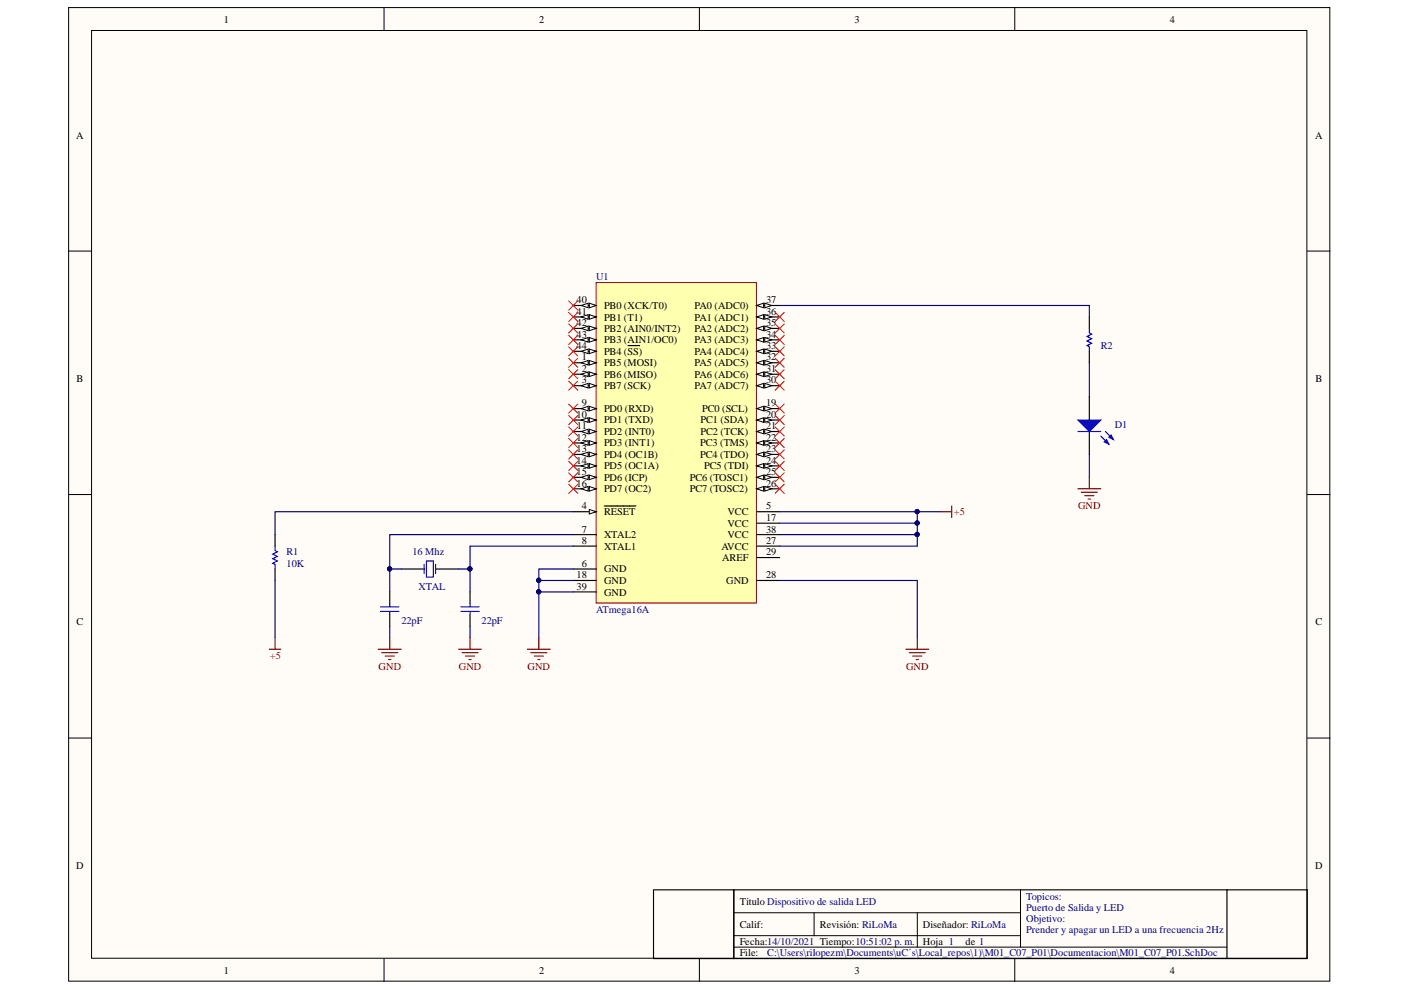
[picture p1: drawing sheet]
<svg xmlns="http://www.w3.org/2000/svg" width="297mm" height="210mm" viewBox="0 0 297 210" stroke-linecap="round" stroke-linejoin="round" font-family="sans-serif">
<g fill="#fffcf8" stroke="#000" stroke-width=".21">
<path d="M14.5 1.6h267.4v206.4h-267.4z"/>
<path d="M19.4 6.5h257.7v196.7h-257.7z"/>
</g>
<g fill="none" stroke="#000" stroke-width=".21">
<path d="M81.4 1.6v4.9M148.3 1.6v4.9M215.2 1.6v4.9M14.5 53.2h4.9M277.2 53.2h4.8M14.5 104.9h4.9M277.2 104.9h4.8M14.5 156.5h4.9M277.2 156.5h4.8M155.6 193.5h60.8M155.6 198.4h60.8M172.6 193.5v4.9"/>
<path d="M194.5 193.5v7.3M216.4 188.7v12.1M81.4 203.2v4.9M148.3 203.2v4.9M155.6 200.8h104.5M215.2 203.2v4.9"/>
</g>
<path d="M260.1 188.7h-104.5v14.5v-14.5h-17v14.5h138.6v-14.5h-17.1v14.5" fill="none" stroke="#000" stroke-width=".24"/>
<path d="M126.4 59.9h34v68h-34z" fill="#ffffb0" stroke="#800000" stroke-width=".21"/>
<path d="M121.5 64.8h4.9" fill="none" stroke="#000" stroke-width=".24"/>
<path d="M124.9 64.3l1.5 .5-1.5 .5z" fill="#fffcf8"/>
<path d="M124.9 64.3l1.5 .5-1.5 .5z" fill="none" stroke="#000" stroke-width=".21"/>
<path d="M123.2 64.8l1.5-.5v1z" fill="#fffcf8"/>
<path d="M123.2 64.8l1.5-.5v1z" fill="none" stroke="#000" stroke-width=".21"/>
<path d="M121.5 67.2h4.9" fill="none" stroke="#000" stroke-width=".24"/>
<path d="M124.9 66.7l1.5 .5-1.5 .5z" fill="#fffcf8"/>
<path d="M124.9 66.7l1.5 .5-1.5 .5z" fill="none" stroke="#000" stroke-width=".21"/>
<path d="M123.2 67.2l1.5-.5v1z" fill="#fffcf8"/>
<path d="M123.2 67.2l1.5-.5v1z" fill="none" stroke="#000" stroke-width=".21"/>
<path d="M121.5 69.6h4.9" fill="none" stroke="#000" stroke-width=".24"/>
<path d="M124.9 69.1l1.5 .5-1.5 .5z" fill="#fffcf8"/>
<path d="M124.9 69.1l1.5 .5-1.5 .5z" fill="none" stroke="#000" stroke-width=".21"/>
<path d="M123.2 69.6l1.5-.5v1z" fill="#fffcf8"/>
<path d="M123.2 69.6l1.5-.5v1z" fill="none" stroke="#000" stroke-width=".21"/>
<path d="M121.5 72.1h4.9" fill="none" stroke="#000" stroke-width=".24"/>
<path d="M124.9 71.6l1.5 .5-1.5 .4z" fill="#fffcf8"/>
<path d="M124.9 71.6l1.5 .5-1.5 .4z" fill="none" stroke="#000" stroke-width=".21"/>
<path d="M123.2 72.1l1.5-.5v.9z" fill="#fffcf8"/>
<path d="M123.2 72.1l1.5-.5v.9z" fill="none" stroke="#000" stroke-width=".21"/>
<path d="M121.5 74.5h4.9" fill="none" stroke="#000" stroke-width=".24"/>
<path d="M124.9 74l1.5 .5-1.5 .5z" fill="#fffcf8"/>
<path d="M124.9 74l1.5 .5-1.5 .5z" fill="none" stroke="#000" stroke-width=".21"/>
<path d="M123.2 74.5l1.5-.5v1z" fill="#fffcf8"/>
<path d="M123.2 74.5l1.5-.5v1z" fill="none" stroke="#000" stroke-width=".21"/>
<path d="M121.5 76.9h4.9M133.2 73.3h2.4" fill="none" stroke="#000" stroke-width=".24"/>
<path d="M124.9 76.4l1.5 .5-1.5 .5z" fill="#fffcf8"/>
<path d="M124.9 76.4l1.5 .5-1.5 .5z" fill="none" stroke="#000" stroke-width=".21"/>
<path d="M123.2 76.9l1.5-.5v1z" fill="#fffcf8"/>
<path d="M123.2 76.9l1.5-.5v1z" fill="none" stroke="#000" stroke-width=".21"/>
<path d="M121.5 79.3h4.9" fill="none" stroke="#000" stroke-width=".24"/>
<path d="M124.9 78.9l1.5 .4-1.5 .5z" fill="#fffcf8"/>
<path d="M124.9 78.9l1.5 .4-1.5 .5z" fill="none" stroke="#000" stroke-width=".21"/>
<path d="M123.2 79.3l1.5-.4v.9z" fill="#fffcf8"/>
<path d="M123.2 79.3l1.5-.4v.9z" fill="none" stroke="#000" stroke-width=".21"/>
<path d="M121.5 81.8h4.9" fill="none" stroke="#000" stroke-width=".24"/>
<path d="M124.9 81.3l1.5 .5-1.5 .5z" fill="#fffcf8"/>
<path d="M124.9 81.3l1.5 .5-1.5 .5z" fill="none" stroke="#000" stroke-width=".21"/>
<path d="M123.2 81.8l1.5-.5v1z" fill="#fffcf8"/>
<path d="M123.2 81.8l1.5-.5v1z" fill="none" stroke="#000" stroke-width=".21"/>
<path d="M121.5 108.5h4.9" fill="none" stroke="#000" stroke-width=".24"/>
<path d="M124.9 108l1.5 .5-1.5 .5z" fill="#fffcf8"/>
<path d="M124.9 108l1.5 .5-1.5 .5z" fill="none" stroke="#000" stroke-width=".21"/>
<path d="M121.5 86.6h4.9M128.1 107.3h6.7" fill="none" stroke="#000" stroke-width=".24"/>
<path d="M124.9 86.1l1.5 .5-1.5 .5z" fill="#fffcf8"/>
<path d="M124.9 86.1l1.5 .5-1.5 .5z" fill="none" stroke="#000" stroke-width=".21"/>
<path d="M123.2 86.6l1.5-.5v1z" fill="#fffcf8"/>
<path d="M123.2 86.6l1.5-.5v1z" fill="none" stroke="#000" stroke-width=".21"/>
<path d="M121.5 89.1h4.9" fill="none" stroke="#000" stroke-width=".24"/>
<path d="M124.9 88.6l1.5 .5-1.5 .4z" fill="#fffcf8"/>
<path d="M124.9 88.6l1.5 .5-1.5 .4z" fill="none" stroke="#000" stroke-width=".21"/>
<path d="M123.2 89.1l1.5-.5v.9z" fill="#fffcf8"/>
<path d="M123.2 89.1l1.5-.5v.9z" fill="none" stroke="#000" stroke-width=".21"/>
<path d="M121.5 91.5h4.9" fill="none" stroke="#000" stroke-width=".24"/>
<path d="M124.9 91l1.5 .5-1.5 .5z" fill="#fffcf8"/>
<path d="M124.9 91l1.5 .5-1.5 .5z" fill="none" stroke="#000" stroke-width=".21"/>
<path d="M123.2 91.5l1.5-.5v1z" fill="#fffcf8"/>
<path d="M123.2 91.5l1.5-.5v1z" fill="none" stroke="#000" stroke-width=".21"/>
<path d="M121.5 93.9h4.9" fill="none" stroke="#000" stroke-width=".24"/>
<path d="M124.9 93.4l1.5 .5-1.5 .5z" fill="#fffcf8"/>
<path d="M124.9 93.4l1.5 .5-1.5 .5z" fill="none" stroke="#000" stroke-width=".21"/>
<path d="M123.2 93.9l1.5-.5v1z" fill="#fffcf8"/>
<path d="M123.2 93.9l1.5-.5v1z" fill="none" stroke="#000" stroke-width=".21"/>
<path d="M121.5 96.4h4.9" fill="none" stroke="#000" stroke-width=".24"/>
<path d="M124.9 95.9l1.5 .5-1.5 .4z" fill="#fffcf8"/>
<path d="M124.9 95.9l1.5 .5-1.5 .4z" fill="none" stroke="#000" stroke-width=".21"/>
<path d="M123.2 96.4l1.5-.5v.9z" fill="#fffcf8"/>
<path d="M123.2 96.4l1.5-.5v.9z" fill="none" stroke="#000" stroke-width=".21"/>
<path d="M121.5 98.8h4.9" fill="none" stroke="#000" stroke-width=".24"/>
<path d="M124.9 98.3l1.5 .5-1.5 .5z" fill="#fffcf8"/>
<path d="M124.9 98.3l1.5 .5-1.5 .5z" fill="none" stroke="#000" stroke-width=".21"/>
<path d="M123.2 98.8l1.5-.5v1z" fill="#fffcf8"/>
<path d="M123.2 98.8l1.5-.5v1z" fill="none" stroke="#000" stroke-width=".21"/>
<path d="M121.5 101.2h4.9" fill="none" stroke="#000" stroke-width=".24"/>
<path d="M124.9 100.7l1.5 .5-1.5 .5z" fill="#fffcf8"/>
<path d="M124.9 100.7l1.5 .5-1.5 .5z" fill="none" stroke="#000" stroke-width=".21"/>
<path d="M123.2 101.2l1.5-.5v1z" fill="#fffcf8"/>
<path d="M123.2 101.2l1.5-.5v1z" fill="none" stroke="#000" stroke-width=".21"/>
<path d="M121.5 103.6h4.9" fill="none" stroke="#000" stroke-width=".24"/>
<path d="M124.9 103.2l1.5 .4-1.5 .5z" fill="#fffcf8"/>
<path d="M124.9 103.2l1.5 .4-1.5 .5z" fill="none" stroke="#000" stroke-width=".21"/>
<path d="M123.2 103.6l1.5-.4v.9z" fill="#fffcf8"/>
<path d="M123.2 103.6l1.5-.4v.9z" fill="none" stroke="#000" stroke-width=".21"/>
<path d="M160.4 86.6h4.9M121.5 113.4h4.9M121.5 115.8h4.9M121.5 120.6h4.9" fill="none" stroke="#000" stroke-width=".24"/>
<path d="M160.4 86.6l1.5-.5v1z" fill="#fffcf8"/>
<path d="M160.4 86.6l1.5-.5v1z" fill="none" stroke="#000" stroke-width=".21"/>
<path d="M162.1 86.1l1.5 .5-1.5 .5z" fill="#fffcf8"/>
<path d="M162.1 86.1l1.5 .5-1.5 .5z" fill="none" stroke="#000" stroke-width=".21"/>
<path d="M160.4 89.1h4.9" fill="none" stroke="#000" stroke-width=".24"/>
<path d="M160.4 89.1l1.5-.5v.9z" fill="#fffcf8"/>
<path d="M160.4 89.1l1.5-.5v.9z" fill="none" stroke="#000" stroke-width=".21"/>
<path d="M162.1 88.6l1.5 .5-1.5 .4z" fill="#fffcf8"/>
<path d="M162.1 88.6l1.5 .5-1.5 .4z" fill="none" stroke="#000" stroke-width=".21"/>
<path d="M160.4 91.5h4.9" fill="none" stroke="#000" stroke-width=".24"/>
<path d="M160.4 91.5l1.5-.5v1z" fill="#fffcf8"/>
<path d="M160.4 91.5l1.5-.5v1z" fill="none" stroke="#000" stroke-width=".21"/>
<path d="M162.1 91l1.5 .5-1.5 .5z" fill="#fffcf8"/>
<path d="M162.1 91l1.5 .5-1.5 .5z" fill="none" stroke="#000" stroke-width=".21"/>
<path d="M160.4 93.9h4.9" fill="none" stroke="#000" stroke-width=".24"/>
<path d="M160.4 93.9l1.5-.5v1z" fill="#fffcf8"/>
<path d="M160.4 93.9l1.5-.5v1z" fill="none" stroke="#000" stroke-width=".21"/>
<path d="M162.1 93.4l1.5 .5-1.5 .5z" fill="#fffcf8"/>
<path d="M162.1 93.4l1.5 .5-1.5 .5z" fill="none" stroke="#000" stroke-width=".21"/>
<path d="M160.4 96.4h4.9" fill="none" stroke="#000" stroke-width=".24"/>
<path d="M160.4 96.4l1.5-.5v.9z" fill="#fffcf8"/>
<path d="M160.4 96.4l1.5-.5v.9z" fill="none" stroke="#000" stroke-width=".21"/>
<path d="M162.1 95.9l1.5 .5-1.5 .4z" fill="#fffcf8"/>
<path d="M162.1 95.9l1.5 .5-1.5 .4z" fill="none" stroke="#000" stroke-width=".21"/>
<path d="M160.4 98.8h4.9" fill="none" stroke="#000" stroke-width=".24"/>
<path d="M160.4 98.8l1.5-.5v1z" fill="#fffcf8"/>
<path d="M160.4 98.8l1.5-.5v1z" fill="none" stroke="#000" stroke-width=".21"/>
<path d="M162.1 98.3l1.5 .5-1.5 .5z" fill="#fffcf8"/>
<path d="M162.1 98.3l1.5 .5-1.5 .5z" fill="none" stroke="#000" stroke-width=".21"/>
<path d="M160.4 101.2h4.9" fill="none" stroke="#000" stroke-width=".24"/>
<path d="M160.4 101.2l1.5-.5v1z" fill="#fffcf8"/>
<path d="M160.4 101.2l1.5-.5v1z" fill="none" stroke="#000" stroke-width=".21"/>
<path d="M162.1 100.7l1.5 .5-1.5 .5z" fill="#fffcf8"/>
<path d="M162.1 100.7l1.5 .5-1.5 .5z" fill="none" stroke="#000" stroke-width=".21"/>
<path d="M160.4 103.6h4.9" fill="none" stroke="#000" stroke-width=".24"/>
<path d="M160.4 103.6l1.5-.4v.9z" fill="#fffcf8"/>
<path d="M160.4 103.6l1.5-.4v.9z" fill="none" stroke="#000" stroke-width=".21"/>
<path d="M162.1 103.2l1.5 .4-1.5 .5z" fill="#fffcf8"/>
<path d="M162.1 103.2l1.5 .4-1.5 .5z" fill="none" stroke="#000" stroke-width=".21"/>
<path d="M160.4 81.8h4.9M160.4 118.2h4.9M160.4 115.8h4.9M160.4 123.1h4.9" fill="none" stroke="#000" stroke-width=".24"/>
<path d="M160.4 81.8l1.5-.5v1z" fill="#fffcf8"/>
<path d="M160.4 81.8l1.5-.5v1z" fill="none" stroke="#000" stroke-width=".21"/>
<path d="M162.1 81.3l1.5 .5-1.5 .5z" fill="#fffcf8"/>
<path d="M162.1 81.3l1.5 .5-1.5 .5z" fill="none" stroke="#000" stroke-width=".21"/>
<path d="M160.4 79.3h4.9" fill="none" stroke="#000" stroke-width=".24"/>
<path d="M160.4 79.3l1.5-.4v.9z" fill="#fffcf8"/>
<path d="M160.4 79.3l1.5-.4v.9z" fill="none" stroke="#000" stroke-width=".21"/>
<path d="M162.1 78.9l1.5 .4-1.5 .5z" fill="#fffcf8"/>
<path d="M162.1 78.9l1.5 .4-1.5 .5z" fill="none" stroke="#000" stroke-width=".21"/>
<path d="M160.4 76.9h4.9" fill="none" stroke="#000" stroke-width=".24"/>
<path d="M160.4 76.9l1.5-.5v1z" fill="#fffcf8"/>
<path d="M160.4 76.9l1.5-.5v1z" fill="none" stroke="#000" stroke-width=".21"/>
<path d="M162.1 76.4l1.5 .5-1.5 .5z" fill="#fffcf8"/>
<path d="M162.1 76.4l1.5 .5-1.5 .5z" fill="none" stroke="#000" stroke-width=".21"/>
<path d="M160.4 74.5h4.9" fill="none" stroke="#000" stroke-width=".24"/>
<path d="M160.4 74.5l1.5-.5v1z" fill="#fffcf8"/>
<path d="M160.4 74.5l1.5-.5v1z" fill="none" stroke="#000" stroke-width=".21"/>
<path d="M162.1 74l1.5 .5-1.5 .5z" fill="#fffcf8"/>
<path d="M162.1 74l1.5 .5-1.5 .5z" fill="none" stroke="#000" stroke-width=".21"/>
<path d="M160.4 72.1h4.9" fill="none" stroke="#000" stroke-width=".24"/>
<path d="M160.4 72.1l1.5-.5v.9z" fill="#fffcf8"/>
<path d="M160.4 72.1l1.5-.5v.9z" fill="none" stroke="#000" stroke-width=".21"/>
<path d="M162.1 71.6l1.5 .5-1.5 .4z" fill="#fffcf8"/>
<path d="M162.1 71.6l1.5 .5-1.5 .4z" fill="none" stroke="#000" stroke-width=".21"/>
<path d="M160.4 69.6h4.9" fill="none" stroke="#000" stroke-width=".24"/>
<path d="M160.4 69.6l1.5-.5v1z" fill="#fffcf8"/>
<path d="M160.4 69.6l1.5-.5v1z" fill="none" stroke="#000" stroke-width=".21"/>
<path d="M162.1 69.1l1.5 .5-1.5 .5z" fill="#fffcf8"/>
<path d="M162.1 69.1l1.5 .5-1.5 .5z" fill="none" stroke="#000" stroke-width=".21"/>
<path d="M160.4 67.2h4.9" fill="none" stroke="#000" stroke-width=".24"/>
<path d="M160.4 67.2l1.5-.5v1z" fill="#fffcf8"/>
<path d="M160.4 67.2l1.5-.5v1z" fill="none" stroke="#000" stroke-width=".21"/>
<path d="M162.1 66.7l1.5 .5-1.5 .5z" fill="#fffcf8"/>
<path d="M162.1 66.7l1.5 .5-1.5 .5z" fill="none" stroke="#000" stroke-width=".21"/>
<path d="M160.4 64.8h4.9" fill="none" stroke="#000" stroke-width=".24"/>
<path d="M160.4 64.8l1.5-.5v1z" fill="#fffcf8"/>
<path d="M160.4 64.8l1.5-.5v1z" fill="none" stroke="#000" stroke-width=".21"/>
<path d="M162.1 64.3l1.5 .5-1.5 .5z" fill="#fffcf8"/>
<path d="M162.1 64.3l1.5 .5-1.5 .5z" fill="none" stroke="#000" stroke-width=".21"/>
<g fill="none" stroke="#000" stroke-width=".24">
<path d="M231 67.2v2.4M231 74.5v2.4M231 84.2v4.9M231 91.5v4.9M58.3 113.4v2.4M160.4 108.5h4.9M160.4 110.9h4.9M160.4 113.4h4.9M58.3 120.6v2.5M82.6 125.5v2.4M82.6 130.4v2.4M85.1 120.6h4.8"/>
<path d="M92.4 120.6h4.8M99.7 125.5v2.4M99.7 130.4v2.4M121.5 123.1h4.9M121.5 125.5h4.9"/>
</g>
<g fill="none" stroke="#f00" stroke-width=".21">
<path d="M120.6 66.2l1.9 2M120.6 68.7l1.9 1.9M120.6 71.1l1.9 1.9M120.6 73.5l1.9 2M120.6 75.9l1.9 2M120.6 78.4l1.9 1.9M122.5 66.2l-1.9 2M122.5 68.7l-1.9 1.9M122.5 71.1l-1.9 1.9M122.5 73.5l-1.9 2M122.5 75.9l-1.9 2M122.5 78.4l-1.9 1.9"/>
<path d="M164.3 66.2l2 2M164.3 68.7l2 1.9M164.3 71.1l2 1.9M164.3 73.5l2 2M164.3 75.9l2 2M164.3 78.4l2 1.9M166.3 66.2l-2 2M166.3 68.7l-2 1.9M166.3 71.1l-2 1.9M166.3 73.5l-2 2M166.3 75.9l-2 2M166.3 78.4l-2 1.9"/>
<path d="M120.6 80.8l1.9 1.9M122.5 80.8l-1.9 1.9M164.3 80.8l2 1.9M164.3 95.4l2 1.9M164.3 97.8l2 2M166.3 80.8l-2 1.9M166.3 95.4l-2 1.9M166.3 97.8l-2 2M164.3 100.2l2 2M164.3 102.7l2 1.9M166.3 100.2l-2 2M166.3 102.7l-2 1.9"/>
</g>
<g fill="none" stroke="#800000" stroke-width=".24">
<path d="M199.3 108.5h2.5M201.8 107.3v2.4M228.5 103.6h4.9M229.3 104.4h3.4M230 105.1h1.9M230.7 105.8h.5M231 101.2v2.4M57.1 137.7h2.4M58.3 135.2v2.5M80.2 137.7h4.9M80.9 138.4h3.4M81.7 139.1h1.9"/>
<path d="M82.4 139.8h.5M82.6 135.2v2.5M97.2 137.7h4.9M98 138.4h3.4M98.7 139.1h1.9M99.4 139.8h.5M99.7 135.2v2.5M111.8 137.7h4.9M112.5 138.4h3.4M113.3 139.1h1.9M114 139.8h.5M114.2 135.2v2.5"/>
<path d="M192.1 137.7h4.8M192.8 138.4h3.4M193.5 139.1h2M194.2 139.8h.5M194.5 135.2v2.5"/>
</g>
<g fill="none" stroke="#00f" stroke-width=".24">
<path d="M231 69.6v1l.4 .2-.9 .5 .9 .5-.9 .5 .9 .5-.9 .5 .5 .2v1M58.3 115.8v1l.5 .2-1 .5 1 .5-1 .5 1 .4-1 .5 .5 .3v.9M89.9 119.7v1.9M90.4 118.9h1.5v3.4h-1.5zM92.4 119.7v1.9M80.7 129.6h3.9M80.7 128.7h3.9M82.6 127.9v.8M82.6 129.6v.8M97.7 129.6h3.9M97.7 128.7h3.9M99.7 127.9v.8"/>
<path d="M99.7 129.6v.8"/>
</g>
<path d="M228.5 89.1h4.9l-2.4 2.4z" fill="#00f"/>
<path d="M228.5 89.1h4.9l-2.4 2.4zM233.4 92.5l1.7 1.7M234.4 91.5l1.7 1.7" fill="none" stroke="#00f" stroke-width=".24"/>
<path d="M234.1 93.7l.5-.5 .5 1z" fill="#00f"/>
<path d="M234.1 93.7l.5-.5 .5 1z" fill="none" stroke="#00f" stroke-width=".24"/>
<path d="M235.1 92.7l.5-.5 .5 1z" fill="#00f"/>
<path d="M228.5 91.5h4.9M235.1 92.7l.5-.5 .5 1z" fill="none" stroke="#00f" stroke-width=".24"/>
<g fill="none" stroke="#f00" stroke-width=".21">
<path d="M120.6 63.8l1.9 1.9M122.5 63.8l-1.9 1.9M120.6 85.7l1.9 1.9M120.6 88.1l1.9 1.9M120.6 90.5l1.9 2M120.6 93l1.9 1.9M120.6 95.4l1.9 1.9M120.6 97.8l1.9 2M122.5 85.7l-1.9 1.9M122.5 88.1l-1.9 1.9M122.5 90.5l-1.9 2M122.5 93l-1.9 1.9"/>
<path d="M122.5 95.4l-1.9 1.9M122.5 97.8l-1.9 2M164.3 85.7l2 1.9M164.3 88.1l2 1.9M164.3 90.5l2 2M164.3 93l2 1.9M166.3 85.7l-2 1.9M166.3 88.1l-2 1.9M166.3 90.5l-2 2M166.3 93l-2 1.9M120.6 100.2l1.9 2M120.6 102.7l1.9 1.9"/>
<path d="M122.5 100.2l-1.9 2M122.5 102.7l-1.9 1.9"/>
</g>
<g fill="none" stroke="#000080" stroke-width=".24">
<path d="M165.3 64.8h65.7v2.4M231 76.9v7.3M231 96.4v4.8M121.5 113.4h-38.9v7.2M121.5 115.8h-21.8v4.8M121.5 108.5h-63.2v4.9M165.3 110.9h29.2M165.3 108.5h29.2M194.5 113.4v2.4h-29.2M199.3 108.5h-4.8v4.9h-29.2M58.3 123.1v12.1M82.6 132.8v2.4"/>
<path d="M85.1 120.6h-2.5v4.9M97.2 120.6h2.5v4.9M99.7 132.8v2.4M114.2 123.1h7.3M114.2 125.5h7.3M121.5 120.6h-7.3v14.6M165.3 123.1h29.2v12.1"/>
</g>
<g fill="#000080" stroke="#000080" stroke-width=".21">
<circle cx="114.2" cy="123" r=".45"/>
<circle cx="114.2" cy="125.5" r=".45"/>
<circle cx="194.4" cy="110.9" r=".45"/>
<circle cx="82.6" cy="120.6" r=".45"/>
<circle cx="99.6" cy="120.6" r=".45"/>
<circle cx="194.4" cy="113.3" r=".45"/>
<circle cx="194.4" cy="108.5" r=".45"/>
</g>
<g font-size="2.2">
<text x="47.5" y="4.8">1</text>
<text x="114.3" y="4.8">2</text>
<text x="181.2" y="4.8">3</text>
<text x="248" y="4.8">4</text>
<text x="16.2" y="29.4">A</text>
<text x="278.8" y="29.4">A</text>
<text x="122.2" y="64.3">40</text>
<text x="128.1" y="65.5">PB0 (XCK/T0)</text>
<text x="147.3" y="65.5">PA0 (ADC0)</text>
<text x="162.4" y="64.3">37</text>
<text x="122.2" y="66.7">41</text>
<text x="122.2" y="69.1">42</text>
<text x="122.2" y="71.6">43</text>
<text x="128.1" y="68">PB1 (T1)</text>
<text x="128.1" y="70.4">PB2 (AIN0/INT2)</text>
<text x="147.3" y="70.4">PA2 (ADC2)</text>
<text x="147.3" y="68">PA1 (ADC1)</text>
<text x="162.4" y="71.6">34</text>
<text x="162.4" y="69.1">35</text>
<text x="162.4" y="66.7">36</text>
<text x="122.2" y="74">44</text>
<text x="123.3" y="76.4">1</text>
<text x="128.1" y="72.8">PB3 (AIN1/OC0)</text>
<text x="128.1" y="75.2">PB4 (SS)</text>
<text x="128.1" y="77.7">PB5 (MOSI)</text>
<text x="147.3" y="77.7">PA5 (ADC5)</text>
<text x="147.3" y="75.2">PA4 (ADC4)</text>
<text x="147.3" y="72.8">PA3 (ADC3)</text>
<text x="162.4" y="76.4">32</text>
<text x="162.4" y="74">33</text>
<text x="16.2" y="81">B</text>
<text x="123.3" y="78.9">2</text>
<text x="123.3" y="81.3">3</text>
<text x="128.1" y="80.1">PB6 (MISO)</text>
<text x="128.1" y="82.5">PB7 (SCK)</text>
<text x="147.3" y="82.5">PA7 (ADC7)</text>
<text x="147.3" y="80.1">PA6 (ADC6)</text>
<text x="162.4" y="81.3">30</text>
<text x="162.4" y="78.9">31</text>
<text x="278.9" y="81">B</text>
<text x="122.2" y="88.6">10</text>
<text x="123.3" y="86.1">9</text>
<text x="128.1" y="87.4">PD0 (RXD)</text>
<text x="128.1" y="89.8">PD1 (TXD)</text>
<text x="148.5" y="89.8">PC1 (SDA)</text>
<text x="148.9" y="87.4">PC0 (SCL)</text>
<text x="162.4" y="86.1">19</text>
<text x="162.4" y="88.6">20</text>
<text x="122.2" y="93.5">12</text>
<text x="122.2" y="95.8">13</text>
<text x="122.3" y="91">11</text>
<text x="128.1" y="92.2">PD2 (INT0)</text>
<text x="128.1" y="94.7">PD3 (INT1)</text>
<text x="148.5" y="94.7">PC3 (TMS)</text>
<text x="148.5" y="92.2">PC2 (TCK)</text>
<text x="162.4" y="91">21</text>
<text x="162.4" y="93.5">22</text>
<text x="162.4" y="95.8">23</text>
<text x="122.2" y="98.3">14</text>
<text x="122.2" y="100.8">15</text>
<text x="128.1" y="97.1">PD4 (OC1B)</text>
<text x="128.1" y="99.5">PD5 (OC1A)</text>
<text x="128.1" y="101.9">PD6 (ICP)</text>
<text x="146.3" y="101.9">PC6 (TOSC1)</text>
<text x="148.5" y="97.1">PC4 (TDO)</text>
<text x="149.3" y="99.5">PC5 (TDI)</text>
<text x="162.4" y="98.3">24</text>
<text x="162.4" y="100.8">25</text>
<text x="122.2" y="103.2">16</text>
<text x="128.1" y="104.4">PD7 (OC2)</text>
<text x="146.3" y="104.4">PC7 (TOSC2)</text>
<text x="162.4" y="103.2">26</text>
<text x="123.3" y="108">4</text>
<text x="123.3" y="112.9">7</text>
<text x="128.1" y="109.2">RESET</text>
<text x="154.2" y="109.2">VCC</text>
<text x="154.2" y="111.7">VCC</text>
<text x="162.4" y="108">5</text>
<text x="162.4" y="110.5">17</text>
<text x="162.4" y="112.9">38</text>
<text x="123.3" y="115.3">8</text>
<text x="128.1" y="114.1">XTAL2</text>
<text x="128.1" y="116.6">XTAL1</text>
<text x="152.9" y="116.6">AVCC</text>
<text x="153.1" y="118.9">AREF</text>
<text x="154.2" y="114.1">VCC</text>
<text x="162.4" y="117.7">29</text>
<text x="162.4" y="115.3">27</text>
<text x="122.2" y="122.6">18</text>
<text x="122.2" y="125">39</text>
<text x="123.3" y="120.2">6</text>
<text x="128.1" y="121.4">GND</text>
<text x="128.1" y="123.8">GND</text>
<text x="154" y="123.8">GND</text>
<text x="162.4" y="122.6">28</text>
<text x="128.1" y="126.3">GND</text>
<text x="16.2" y="132.6">C</text>
<text x="278.9" y="132.6">C</text>
<text x="16.2" y="184.3">D</text>
<text x="278.8" y="184.3">D</text>
<text x="156.8" y="191.9">Título Dispositivo de salida LED</text>
<text x="156.8" y="196.7">Calif:</text>
<text x="173.8" y="196.7">Revisión: RiLoMa</text>
<text x="195.7" y="196.7">Diseñador: RiLoMa</text>
<text x="156.8" y="200.3">Fecha:14/10/2021 Tiempo:10:51:02 p. m.</text>
<text x="156.8" y="202.8">File:</text>
<text x="195.7" y="200.3">Hoja 1</text>
<text x="204.7" y="200.3">de 1</text>
<text x="47.5" y="206.4">1</text>
<text x="114.3" y="206.4">2</text>
<text x="181.2" y="206.4">3</text>
<text x="248" y="206.4">4</text>
</g>
<g font-size="2.2" fill="#000080">
<text x="126.4" y="59.4">U1</text>
<text x="233.4" y="74">R2</text>
<text x="236.3" y="90.8">D1</text>
<text x="60.7" y="117.7">R1</text>
<text x="87.5" y="117.7">16 Mhz</text>
<text x="60.7" y="120.2">10K</text>
<text x="88.7" y="125">XTAL</text>
<text x="126.4" y="129.9">ATmega16A</text>
<text x="85.1" y="132.3">22pF</text>
<text x="102.1" y="132.3">22pF</text>
<text x="217.6" y="190.9">Topicos:</text>
<text x="217.6" y="193.1">Puerto de Salida y LED</text>
<text x="217.6" y="195.5">Objetivo:</text>
<text x="217.6" y="197.9">Prender y apagar un LED a una frecuencia 2Hz</text>
<text x="162.7" y="202.8">C:\Users\rilopezm\Documents\uC´s\Local_repos\1)\M01_C07_P01\Documentacion\M01_C07_P01.SchDoc</text>
</g>
<g font-size="2.2" fill="#800000">
<text x="202.3" y="109.2">+5</text>
<text x="228.6" y="108">GND</text>
<text x="57.2" y="139.6">+5</text>
<text x="80.3" y="142">GND</text>
<text x="97.3" y="142">GND</text>
<text x="111.8" y="142">GND</text>
<text x="192.1" y="142">GND</text>
</g>
</svg>
